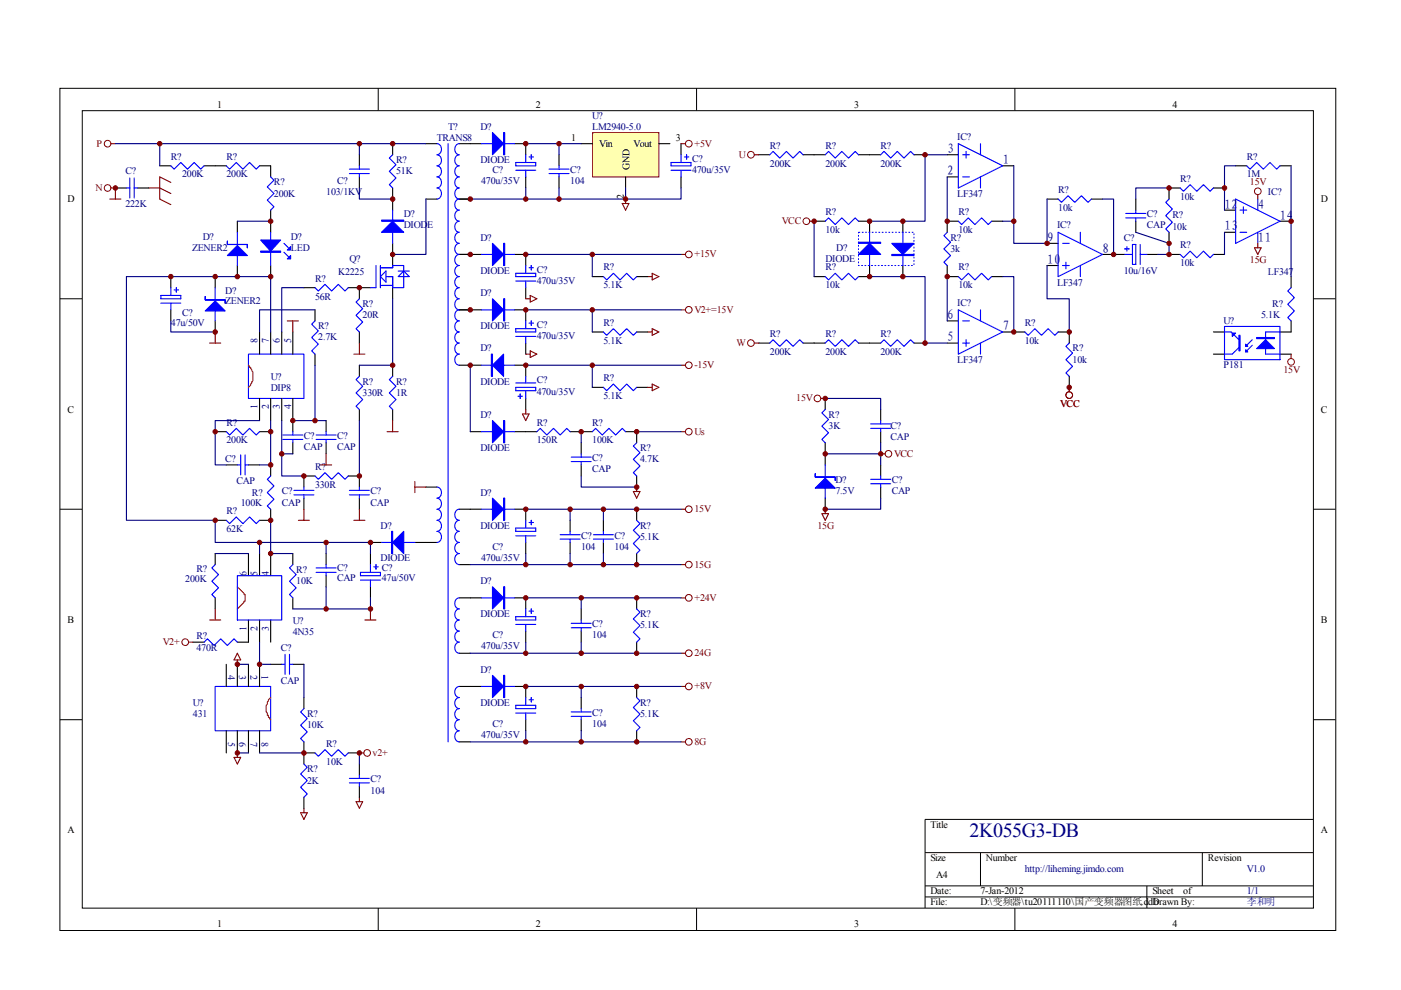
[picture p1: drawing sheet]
<svg xmlns="http://www.w3.org/2000/svg" width="297mm" height="210mm" viewBox="0 0 297 210" stroke-linecap="round" stroke-linejoin="round" font-family="sans-serif">
<g fill="none" stroke="#000" stroke-width=".21">
<path d="M12.7 18.7h270.5v178.6h-270.5zM80.2 18.7v4.7M147.7 18.7v4.7M215.2 18.7v4.7M17.4 23.5h261.1v169h-261.1zM12.7 63.3h4.7M278.4 63.3h4.7M12.7 108h4.7M278.4 108h4.7M12.7 152.6h4.7M278.4 152.6h4.7M278.4 173.7h-82.3v18.8"/>
<path d="M80.2 192.5v4.7M147.7 192.5v4.7M196.1 180.8h82.3M196.1 187.8h82.3M196.1 190.2h82.3M207.9 180.8v7M215.2 192.5v4.7M243.2 187.8v4.7M254.9 180.8v7"/>
</g>
<g fill="none" stroke="#000" stroke-width=".23">
<path d="M24.5 39.9h2.3M29.2 39.9h2.3M33.9 35.2h2.3M43.3 35.2h4.7M55 35.2h2.4v2.3M76.2 32.8v2.4M76.2 37.5v2.4M83.2 30.5v2.3M83.2 39.9v4.7M90.3 30.5h2.4M97.4 30.5h4.7M109.1 30.5h2.4"/>
<path d="M36.2 58.6v2.4M45.6 58.6v2.4M50.3 46.9v2.4M50.3 56.3v2.3M57.4 44.6v4.7M57.4 56.3v2.3M83.2 51.6v4.7M90.3 42.2h2.4M97.4 42.2h2.3M97.4 53.9h4.7M109.1 53.9h2.4M36.2 65.7v2.3"/>
<path d="M45.6 68v2.4M55 70.4v4.7M57.4 70.4v4.7M59.7 70.4v4.7M62.1 70.4v4.7M64.4 61h2.4M66.8 65.7v2.3M66.8 75.1v2.3M73.8 61h4.7M76.2 61v2.3M76.2 70.4v2.3M76.2 77.4v2.4"/>
<path d="M83.2 61v2.3M83.2 77.4v2.4M97.4 65.7h4.7M97.4 77.4h4.7M109.1 65.7h2.4M109.1 77.4h2.4M45.6 91.5h2.4M48 98.6h2.3M52.7 98.6h2.3M55 84.5v4.7M55 91.5h2.4M57.4 84.5v4.7"/>
<path d="M57.4 98.6v2.3M59.7 84.5v4.7M62.1 84.5v7M62.1 93.9v2.3M69.1 89.2v2.3M69.1 93.9v2.3M76.2 86.8v2.4M83.2 86.8v2.4M99.7 91.5h2.4M109.1 91.5h2.4M45.6 110.3h2.4M45.6 117.4v2.3"/>
<path d="M52.7 117.4v4.7M55 117.4v4.7M57.4 108v2.3h-2.4M57.4 117.4v4.7M62.1 117.4v2.3M64.4 105.6v2.4M66.8 100.9h-2.4v2.4M69.1 117.4v2.3M73.8 100.9h2.4v2.4M76.2 105.6v2.4M78.5 115h2.4M78.5 117.4v2.3"/>
<path d="M88 115h4.7M90.3 103.3h2.4M97.4 119.7h2.3M97.4 108h4.7M109.1 108h2.4M40.9 136.2h2.4M45.6 126.8v2.3M52.7 131.5v4.7h-2.4M55 131.5v4.7M57.4 131.5v4.7M62.1 126.8v2.3M69.1 122.1v2.3"/>
<path d="M78.5 124.4v2.4M97.4 138.5h2.3M97.4 126.8h4.7M109.1 126.8h2.4M48 140.9v4.6M48 154.9v4.7M50.3 140.9v4.6M50.3 154.9v4.7M52.7 140.9v4.6M52.7 154.9v4.7M55 140.9v4.6M55 154.9v4.7"/>
<path d="M57.4 140.9h2.3M62.1 140.9h2.3M64.4 147.9v2.3M64.4 157.3v4.7M64.4 159.6h2.4M73.8 159.6h2.4M97.4 157.3h2.3M97.4 145.5h4.7M109.1 145.5h2.4M64.4 169v2.4M76.2 162v2.3M76.2 166.7v2.3"/>
</g>
<g fill="none" stroke="#00f" stroke-width=".23">
<path d="M26.8 39.9h.7M27.5 37.7v4.3M28.5 39.9h.7M28.5 37.7v4.3M36.2 35.2l.7 .7 1.4-1.4 1.4 1.4 1.5-1.4 1.4 1.4 .7-.7M48 35.2l.7 .7 1.4-1.4 1.4 1.4 1.4-1.4 1.4 1.4 .7-.7M57.4 37.5l.7 .7-1.4 1.4 1.4 1.4-1.4 1.4 1.4 1.5-.7 .7M74.1 35.9h4.2M74.1 36.8h4.2M76.2 35.2v.7M76.2 36.8v.7M83.2 32.8l-.7 .7 1.5 1.4-1.5 1.4 1.5 1.4-1.5 1.5 .7 .7"/>
<path d="M92.7 30.5a1.2 1.2 0 0 1 .9 1.1 1.2 1.2 0 0 1-.9 1.2 1.2 1.2 0 0 1 .9 1.2 1.2 1.2 0 0 1-.9 1.2 1.2 1.2 0 0 1 .9 1.1 1.2 1.2 0 0 1-.9 1.2 1.2 1.2 0 0 1 .9 1.2 1.2 1.2 0 0 1-.9 1.2 1.2 1.2 0 0 1 .9 1.1 1.2 1.2 0 0 1-.9 1.2M95 30.5v126.8M97.4 30.5a1.21 1.21 0 0 0-1 1.1 1.21 1.21 0 0 0 1 1.2 1.2 1.2 0 0 0-1 1.2 1.2 1.2 0 0 0 1 1.2 1.2 1.2 0 0 0-1 1.1 1.2 1.2 0 0 0 1 1.2 1.2 1.2 0 0 0-1 1.2 1.2 1.2 0 0 0 1 1.2 1.2 1.2 0 0 0-1 1.1 1.2 1.2 0 0 0 1 1.2 1.2 1.2 0 0 0-1 1.2 1.2 1.2 0 0 0 1 1.2 1.2 1.2 0 0 0-1 1.1 1.2 1.2 0 0 0 1 1.2 1.21 1.21 0 0 0-1 1.2 1.21 1.21 0 0 0 1 1.2 1.2 1.2 0 0 0-1 1.1 1.2 1.2 0 0 0 1 1.2 1.2 1.2 0 0 0-1 1.2 1.2 1.2 0 0 0 1 1.1 1.2 1.2 0 0 0-1 1.2 1.2 1.2 0 0 0 1 1.2 1.2 1.2 0 0 0-1 1.2 1.2 1.2 0 0 0 1 1.1 1.2 1.2 0 0 0-1 1.2 1.2 1.2 0 0 0 1 1.2 1.2 1.2 0 0 0-1 1.2 1.2 1.2 0 0 0 1 1.1 1.2 1.2 0 0 0-1 1.2 1.2 1.2 0 0 0 1 1.2M102.1 30.5h7M50.3 49.3v7M57.4 49.3v7M60.2 53.5l.9 .9M60.2 51.6l.9 .9M79.7 56.3v4.7h-1.2M80.7 56.8h2.5v-.5h2.4v4.7h-2.4v-2.4h-1.4M80.7 56.3v4.7M80.7 58.6l1.1-1.1v2.3z"/>
<path d="M83.2 44.6v7M84.4 58.6l1.2-1.1 1.2 1.1zM84.4 57.5h2.4M102.1 53.9h7M34.1 62.6h4.2v.7h-4.2zM34.1 64.3h4.2M36.2 61v1.6M36.2 64.3v1.4M36.9 61.5h1M37.4 61v.9M45.6 61v7M52.7 75.1h11.7v9.4h-11.7z"/>
<path d="M66.8 61l.7 .7 1.4-1.4 1.4 1.4 1.4-1.4 1.4 1.4 .7-.7M66.8 68l-.7 .7 1.4 1.5-1.4 1.4 1.4 1.4-1.4 1.4 .7 .7M76.2 63.3l-.7 .7 1.4 1.5-1.4 1.4 1.4 1.4-1.4 1.4 .7 .7M76.2 79.8l-.7 .7 1.4 1.4-1.4 1.4 1.4 1.4-1.4 1.4 .7 .7M80.7 60.5h2.5M83.2 79.8l-.7 .7 1.5 1.4-1.5 1.4 1.5 1.4-1.5 1.4 .7 .7M97.4 65.7a1.2 1.2 0 0 0-1 1.2 1.2 1.2 0 0 0 1 1.1 1.2 1.2 0 0 0-1 1.2 1.2 1.2 0 0 0 1 1.2 1.2 1.2 0 0 0-1 1.2 1.2 1.2 0 0 0 1 1.1 1.2 1.2 0 0 0-1 1.2 1.2 1.2 0 0 0 1 1.2 1.2 1.2 0 0 0-1 1.2 1.2 1.2 0 0 0 1 1.1M102.1 65.7h7M102.1 77.4h7M48 91.5l.7 .7 1.4-1.4 1.4 1.4 1.4-1.4 1.4 1.4 .7-.7M50.3 98.6h.7M51 96.5v4.2"/>
<path d="M52 98.6h.7M52 96.5v4.2M60 92.2h4.2M60 93.2h4.2M62.1 91.5v.7M62.1 93.2v.7M67 92.2h4.3M67 93.2h4.3M69.1 91.5v.7M69.1 93.2v.7M102.1 91.5h7M45.6 119.7l-.7 .7 1.4 1.4-1.4 1.4 1.4 1.4-1.4 1.5 .7 .7"/>
<path d="M48 110.3l.7 .7 1.4-1.4 1.4 1.4 1.4-1.4 1.4 1.4 .7-.7M57.4 100.9l-.7 .7 1.4 1.4-1.4 1.4 1.4 1.5-1.4 1.4 .7 .7M62.1 119.7l-.7 .7 1.4 1.4-1.4 1.4 1.4 1.4-1.4 1.5 .7 .7M62.3 104.9h4.3M62.3 104h4.3M64.4 103.3v.7M64.4 104.9v.7M66.8 100.9l.7 .7 1.4-1.4 1.4 1.4 1.4-1.4 1.4 1.4 .7-.7M69.1 119.7v.7M74.1 104.9h4.2M74.1 104h4.2M76.2 103.3v.7"/>
<path d="M76.2 104.9v.7M78.5 119.7v1.7M79.7 119.7v1M80.9 115h7.1M92.7 103.3a1.2 1.2 0 0 1 .9 1.1 1.2 1.2 0 0 1-.9 1.2 1.2 1.2 0 0 1 .9 1.2 1.2 1.2 0 0 1-.9 1.2 1.2 1.2 0 0 1 .9 1.1 1.2 1.2 0 0 1-.9 1.2 1.2 1.2 0 0 1 .9 1.2 1.2 1.2 0 0 1-.9 1.2 1.2 1.2 0 0 1 .9 1.1 1.2 1.2 0 0 1-.9 1.2M97.4 108a1.21 1.21 0 0 0-1 1.1 1.21 1.21 0 0 0 1 1.2 1.2 1.2 0 0 0-1 1.2 1.2 1.2 0 0 0 1 1.2 1.2 1.2 0 0 0-1 1.1 1.2 1.2 0 0 0 1 1.2 1.2 1.2 0 0 0-1 1.2 1.2 1.2 0 0 0 1 1.2 1.2 1.2 0 0 0-1 1.1 1.2 1.2 0 0 0 1 1.2M102.1 108h7M43.3 136.2l.7-.8 1.4 1.5 1.4-1.5 1.4 1.5 1.4-1.5 .7 .8M50.3 122.1h9.4v9.4h-9.4zM60.4 138.7v4.3M61.4 138.7v4.3M67 121.4h4.3"/>
<path d="M67 120.4h4.3M69.1 121.4v.7M76.4 121.4h4.3v.7h-4.3zM76.4 123h4.3M78.5 123v1.4M79.3 120.2h.9M97.4 126.8a1.2 1.2 0 0 0-1 1.1 1.2 1.2 0 0 0 1 1.2 1.2 1.2 0 0 0-1 1.2 1.2 1.2 0 0 0 1 1.2 1.2 1.2 0 0 0-1 1.1 1.2 1.2 0 0 0 1 1.2 1.2 1.2 0 0 0-1 1.2 1.2 1.2 0 0 0 1 1.2 1.2 1.2 0 0 0-1 1.1 1.2 1.2 0 0 0 1 1.2M102.1 126.8h7M45.6 145.5h11.8v9.4h-11.8zM59.7 140.9h.7M61.4 140.9h.7M64.4 150.2l-.7 .7 1.4 1.5-1.4 1.4 1.4 1.4-1.4 1.4 .7 .7"/>
<path d="M66.8 159.6l.7 .7 1.4-1.4 1.4 1.4 1.4-1.4 1.4 1.4 .7-.7M97.4 145.5a1.2 1.2 0 0 0-1 1.2 1.2 1.2 0 0 0 1 1.2 1.2 1.2 0 0 0-1 1.2 1.2 1.2 0 0 0 1 1.1 1.2 1.2 0 0 0-1 1.2 1.2 1.2 0 0 0 1 1.2 1.2 1.2 0 0 0-1 1.2 1.2 1.2 0 0 0 1 1.1 1.2 1.2 0 0 0-1 1.2 1.2 1.2 0 0 0 1 1.2M102.1 145.5h7M64.4 162l.7 .7-1.4 1.4 1.4 1.4-1.4 1.4 1.4 1.4-.7 .7M74.1 165h4.2M74.1 166h4.2M76.2 164.3v.7M76.2 166v.7"/>
</g>
<path d="M52.7 77.4l.2 .5h.2v.2a2.41 2.41 0 0 1 .5 2.2v.4l-.5 .7v.3l-.4 .4M50.3 124.4l1.4 1.4v.3h.3v1.4h-.3v.2l-1.4 1.4M57.4 147.9l-.5 .5-.2 .4v.5l-.3 .2v1.4l.3 .3v.5h.2v.4h.2v.3l.3 .2" fill="none" stroke="#f00" stroke-width=".23"/>
<g fill="#00f" stroke="#00f" stroke-width=".23">
<path d="M83.2 46.9l2.4 2.4h-4.7z"/>
<path d="M55.3 50.9h4.2l-2.1 2.3z"/>
<path d="M60.9 54.9l.7-.7v.7z"/>
<path d="M60.9 53l.7-.7v.7z"/>
<path d="M48.2 54.2l2.1-2.1 2.1 2.1z"/>
<path d="M43.5 65.9l2.1-2.1 2.1 2.1z"/>
<path d="M83.2 115l2.4-2.3v4.7z"/>
<path d="M104.4 28.1l2.4 2.4-2.4 2.3z"/>
<path d="M104.4 51.6l2.4 2.3-2.4 2.4z"/>
<path d="M104.4 63.3l2.4 2.4-2.4 2.3z"/>
<path d="M106.8 75.1v4.7l-2.4-2.4z"/>
<path d="M104.4 89.2l2.4 2.3-2.4 2.4z"/>
<path d="M104.4 105.6l2.4 2.4-2.4 2.3z"/>
<path d="M104.4 124.4l2.4 2.4-2.4 2.3z"/>
<path d="M104.4 143.2l2.4 2.3-2.4 2.4z"/>
<path d="M80.9 46.7h4.7v.2h-4.7z" fill-rule="evenodd"/>
<path d="M55.3 53.2h4.2v.3h-4.2z" fill-rule="evenodd"/>
<path d="M48.2 51.1v.7h4.2v.7v-.7h-4.2z" fill-rule="evenodd"/>
<path d="M43.5 62.9v.7h4.2v.7v-.7h-4.2z" fill-rule="evenodd"/>
<path d="M83 112.7h.2v4.7h-.2z" fill-rule="evenodd"/>
<path d="M106.8 28.1h.2v4.7h-.2z" fill-rule="evenodd"/>
<path d="M106.8 51.6h.2v4.7h-.2z" fill-rule="evenodd"/>
<path d="M106.8 63.3h.2v4.7h-.2z" fill-rule="evenodd"/>
<path d="M104.2 75.1h.2v4.7h-.2z" fill-rule="evenodd"/>
<path d="M106.8 89.2h.2v4.7h-.2z" fill-rule="evenodd"/>
<path d="M106.8 105.6h.2v4.7h-.2z" fill-rule="evenodd"/>
<path d="M106.8 124.4h.2v4.7h-.2z" fill-rule="evenodd"/>
<path d="M106.8 143.2h.2v4.7h-.2z" fill-rule="evenodd"/>
</g>
<g fill="#800000" stroke="#800000" stroke-width=".21">
<circle cx="76.2" cy="61" r=".47"/>
<circle cx="83.2" cy="30.5" r=".47"/>
<circle cx="83.2" cy="42.2" r=".47"/>
<circle cx="76.2" cy="30.5" r=".47"/>
<circle cx="33.9" cy="30.5" r=".47"/>
<circle cx="24.5" cy="39.9" r=".47"/>
<circle cx="57.4" cy="58.6" r=".47"/>
<circle cx="57.4" cy="46.9" r=".47"/>
<circle cx="62.1" cy="89.2" r=".47"/>
<circle cx="66.8" cy="89.2" r=".47"/>
<circle cx="83.2" cy="53.9" r=".47"/>
<circle cx="83.2" cy="77.4" r=".47"/>
<circle cx="76.2" cy="100.9" r=".47"/>
<circle cx="64.4" cy="100.9" r=".47"/>
<circle cx="59.7" cy="96.2" r=".47"/>
<circle cx="57.4" cy="91.5" r=".47"/>
<circle cx="45.6" cy="91.5" r=".47"/>
<circle cx="57.4" cy="98.6" r=".47"/>
<circle cx="57.4" cy="110.3" r=".47"/>
<circle cx="45.6" cy="110.3" r=".47"/>
<circle cx="50.3" cy="58.6" r=".47"/>
<circle cx="45.6" cy="58.6" r=".47"/>
<circle cx="36.2" cy="58.6" r=".47"/>
<circle cx="45.6" cy="70.4" r=".47"/>
<circle cx="55" cy="115" r=".47"/>
<circle cx="78.5" cy="115" r=".47"/>
<circle cx="69.1" cy="115" r=".47"/>
<circle cx="50.3" cy="140.8" r=".47"/>
<circle cx="50.3" cy="159.6" r=".47"/>
<circle cx="55" cy="140.8" r=".47"/>
<circle cx="64.4" cy="159.6" r=".47"/>
<circle cx="76.2" cy="159.6" r=".47"/>
<circle cx="57.4" cy="117.4" r=".47"/>
<circle cx="78.5" cy="129.1" r=".47"/>
<circle cx="69.1" cy="129.1" r=".47"/>
<circle cx="99.7" cy="65.7" r=".47"/>
<circle cx="99.7" cy="53.9" r=".47"/>
</g>
<g fill="none" stroke="#800000" stroke-width=".21">
<circle cx="22.8" cy="39.9" r=".7"/>
<circle cx="22.8" cy="30.5" r=".7"/>
<circle cx="39.3" cy="136.2" r=".71"/>
<circle cx="77.8" cy="159.6" r=".71"/>
</g>
<g fill="none" stroke="#800000" stroke-width=".23">
<path d="M23.5 30.5h1M23.5 39.9h1v2.3M31.5 39.9h2.4l2.3 1.1M36.2 38.7l-2.3-1.2v4.7l2.3 1.2M23.3 42.2h2.3M44.4 72.7h2.4M45.6 70.4v2.3M60.9 68h2.4M62.1 68v2.4M75 75.1h2.4M76.2 72.7v2.4M68 98.6h2.3"/>
<path d="M69.1 96.2v2.4M82.1 91.5h2.3M83.2 89.2v2.3M63.3 110.3h2.3M64.4 108v2.3M75 110.3h2.4M76.2 108v2.3M88 102.1v2.3M88 103.3h2.3M40 136.2h.9M44.4 131.5h2.4M45.6 129.1v2.4"/>
<path d="M50.3 138.5l.7 1.4h-1.4zM50.3 139.9v1M77.4 131.5h2.3M78.5 129.1v2.4M50.3 159.6v1M76.2 159.6h.9M49.6 160.6h1.4l-.7 1.4zM63.7 172.3h1.4l-.7 1.4zM64.4 171.4v.9M75.5 170h1.4l-.7 1.4zM76.2 169v1"/>
</g>
<g fill="none" stroke="#000080" stroke-width=".23">
<path d="M24.5 30.5h65.8M33.9 30.5v4.7M76.2 39.9v2.3h7M76.2 30.5v2.3M50.3 46.9h7.1M90.3 42.2v11.7h-7.1M36.2 68v2.4h9.4M57.4 70.4v-11.8h-30.6v51.7h18.8v4.7h9.4v2.4M64.4 61h-4.7v9.4M66.8 65.7h-11.8v4.7M66.8 77.4v11.8M83.2 63.3v14.1h-7"/>
<path d="M55 89.2h-9.4v9.4h2.4M57.4 89.2v9.4h-2.4M59.7 89.2v7h2.4M59.7 96.2v4.7h4.7M62.1 89.2h7M76.2 89.2v11.7M45.6 117.4h7.1M55 115h23.5v2.4M57.4 110.3v7.1h4.7M69.1 115v2.4M55 136.2v4.7h2.4M69.1 124.4v4.7"/>
<path d="M78.5 126.8v2.3h-16.4M50.3 140.9h2.4M50.3 159.6h2.4M55 159.6h9.4M64.4 140.9v7M76.2 159.6v2.4"/>
</g>
<path d="M125.7 28.2h14v9.3h-14z" fill="#ffffb0"/>
<g fill="none" stroke="#800000" stroke-width=".21">
<path d="M125.6 28.1h14.1v9.4h-14.1z"/>
<circle cx="146" cy="30.5" r=".71"/>
<circle cx="159.2" cy="32.8" r=".71"/>
<circle cx="146" cy="53.9" r=".71"/>
<circle cx="171" cy="46.9" r=".71"/>
<circle cx="266.7" cy="40.6" r=".71"/>
<circle cx="146" cy="65.7" r=".71"/>
<circle cx="146" cy="77.4" r=".71"/>
<circle cx="159.2" cy="72.7" r=".71"/>
<circle cx="273.7" cy="76.7" r=".71"/>
<circle cx="146" cy="91.5" r=".71"/>
<circle cx="173.3" cy="84.5" r=".71"/>
<circle cx="188.4" cy="96.2" r=".71"/>
<circle cx="226.7" cy="83.8" r=".71"/>
<circle cx="146" cy="119.7" r=".71"/>
<circle cx="146" cy="108" r=".71"/>
<circle cx="146" cy="126.8" r=".71"/>
<circle cx="146" cy="138.5" r=".71"/>
<circle cx="146" cy="157.3" r=".71"/>
<circle cx="146" cy="145.5" r=".71"/>
</g>
<g fill="none" stroke="#000" stroke-width=".23">
<path d="M111.5 30.5v2.3M111.5 37.5v2.4M118.5 32.8v2.4M118.5 37.5v2.4M123.2 30.5h2.4M132.6 37.5v2.4M139.7 30.5h2.3M144.4 30.5v2.3M144.4 37.5v2.4M160.9 32.8h2.3M170.3 32.8h4.7M182 32.8h4.7"/>
<path d="M193.8 32.8h2.3M200.8 37.5h2.4M200.8 32.8h2.4M212.6 35.2h2.3M250.2 39.9h-2.3v2.3M257.3 39.9h2.3M262 35.2h2.3M271.4 35.2h2.3M111.5 53.9v2.4M125.6 58.6h2.3M135 58.6h2.3M172.6 58.6h2.4"/>
<path d="M172.6 46.9h2.4M182 46.9h2.4v2.4M184.4 56.3v2.3h-2.4M191.4 46.9v2.4M191.4 56.3v2.3M200.8 56.3v2.3h2.4M203.2 46.9h-2.4v2.4M210.2 58.6h2.4M210.2 46.9h2.4M222 51.6h2.3M222 56.3h2.3M222 42.2h2.3"/>
<path d="M231.4 42.2h2.4M233.8 53.9h4.7M240.8 42.2v2.4M240.8 46.9v2.4M243.2 53.9h2.3M247.9 53.9h2.3M247.9 49.3v2.3M257.3 53.9h2.3M259.6 49.3h2.4M259.6 44.6h2.4M271.4 46.9h2.3M273.7 58.6v2.4"/>
<path d="M111.5 61v2.3M111.5 65.7v2.3M111.5 72.7v2.4M111.5 77.4v2.4M125.6 70.4h2.3M135 70.4h2.3M160.9 72.7h2.3M170.3 72.7h4.7M182 72.7h4.7M193.8 72.7h2.3M200.8 68h2.4M200.8 72.7h2.4"/>
<path d="M212.6 70.4h4.7M224.3 70.4h2.4v2.3M226.7 79.8v2.3M257.3 70.4h2.3M257.3 75.1h2.3M271.4 75.1h2.3M273.7 68v2.4h-2.3M111.5 84.5v2.3M111.5 91.5h2.3M120.9 91.5h4.7M123.2 93.9v2.3M123.2 98.6v2.3"/>
<path d="M125.6 82.1h2.3M132.6 91.5h2.4v2.4M135 82.1h2.3M175 84.5v2.3M175 93.9v4.7M186.7 86.8v2.4M186.7 91.5v2.4M186.7 98.6v2.3M111.5 108v2.3M111.5 115v2.4M120.9 110.3v2.4M120.9 115v2.4"/>
<path d="M127.9 110.3v2.4M127.9 115v2.4M135 100.9v2.4M135 108v2.3M135 117.4v2.3M175 105.6v2.4M186.7 103.3v2.3M111.5 126.8v2.3M111.5 133.8v2.4M123.2 129.1v2.4M123.2 133.8v2.4M135 126.8v2.3"/>
<path d="M135 136.2v2.3M111.5 145.5v2.4M111.5 152.6v2.3M123.2 147.9v2.3M123.2 152.6v2.3M135 145.5v2.4M135 154.9v2.4"/>
</g>
<g fill="none" stroke="#00f" stroke-width=".23">
<path d="M109.4 34.5h4.2v.7h-4.2zM109.4 36.1h4.2M111.5 32.8v1.7M111.5 36.1v1.4M112.2 33.3h.9M112.6 32.8v.9M116.4 36.8h4.2M116.4 35.9h4.2M118.5 35.2v.7M118.5 36.8v.7M142.3 36.1h4.2M142.3 34.5h4.2v.7h-4.2z"/>
<path d="M144.4 32.8v1.7M144.4 36.1v1.4M145.1 33.3h.9M145.6 32.8v.9M163.2 32.8l.7-.7 1.4 1.4 1.4-1.4 1.4 1.4 1.5-1.4 .7 .7M175 32.8l.7-.7 1.4 1.4 1.4-1.4 1.4 1.4 1.4-1.4 .7 .7M186.7 32.8l.7-.7 1.4 1.4 1.4-1.4 1.5 1.4 1.4-1.4 .7 .7M203.2 30.5l9.4 4.7-9.4 4.7zM204.1 37.5h1.4M204.1 32.8h1.4M204.8 32.1v1.4M207.9 30.5v2.3"/>
<path d="M207.9 37.5v2.4M250.2 39.9l.7 .7 1.4-1.4 1.4 1.4 1.5-1.4 1.4 1.4 .7-.7M264.3 35.2l.7 .7 1.4-1.4 1.5 1.4 1.4-1.4 1.4 1.4 .7-.7M109.4 57.9h4.2v.7h-4.2zM109.4 59.6h4.2M111.5 56.3v1.6M111.5 59.6v1.4M112.2 56.8h.9M112.6 56.3v.9M127.9 58.6l.7 .7 1.4-1.4 1.5 1.4 1.4-1.4 1.4 1.4 .7-.7M175 58.6l.7 .7 1.4-1.4 1.4 1.4 1.4-1.4 1.4 1.4 .7-.7M175 46.9l.7-.7 1.4 1.4 1.4-1.4 1.4 1.4 1.4-1.4 .7 .7"/>
<path d="M184.4 49.3v7M191.4 49.3v7M200.8 49.3l-.7 .7 1.4 1.4-1.4 1.4 1.4 1.4-1.4 1.4 .7 .7M203.2 46.9l.7 .7 1.4-1.4 1.4 1.4 1.4-1.4 1.4 1.4 .7-.7M203.2 58.6l.7 .7 1.4-1.4 1.4 1.4 1.4-1.4 1.4 1.4 .7-.7M224.3 42.2l.8 .7 1.4-1.4 1.4 1.4 1.4-1.4 1.4 1.4 .7-.7M224.3 49.3l9.5 4.6-9.5 4.7zM225.3 51.6h1.4M225.3 56.3h1.4M226 55.6v1.4M229 49.3v2.3M229 56.3v2.3"/>
<path d="M238.5 52.8h.9M238.5 53.9h1.6M238.7 45.3h4.2M238.7 46.2h4.2M238.9 52.3v.9M240.1 51.8h.7v4.3h-.7zM240.8 44.6v.7M240.8 46.2v.7M241.7 53.9h1.5M241.7 51.8v4.3M247.9 42.2l-.7 .7 1.4 1.4-1.4 1.4 1.4 1.4-1.4 1.4 .7 .8M250.2 53.9l.7 .8 1.4-1.5 1.4 1.5 1.5-1.5 1.4 1.5 .7-.8"/>
<path d="M262 42.2l9.4 4.7-9.4 4.7zM262.9 49.3h1.4M262.9 44.6h1.4M263.6 43.9v1.4M266.7 42.2v2.4M266.7 49.3v2.3M109.4 69.7h4.2v.7h-4.2zM109.4 71.3h4.2M111.5 68v1.7M111.5 71.3v1.4M111.5 79.8v1.4M112.2 68.5h.9"/>
<path d="M112.6 68v1M127.9 70.4l.7 .7 1.4-1.4 1.5 1.4 1.4-1.4 1.4 1.4 .7-.7M163.2 72.7l.7-.7 1.4 1.4 1.4-1.4 1.4 1.4 1.5-1.4 .7 .7M175 72.7l.7-.7 1.4 1.4 1.4-1.4 1.4 1.4 1.4-1.4 .7 .7M186.7 72.7l.7-.7 1.4 1.4 1.4-1.4 1.5 1.4 1.4-1.4 .7 .7M203.2 65.7l9.4 4.7-9.4 4.7zM204.1 68h1.4M204.1 72.7h1.4M204.8 72v1.4M207.9 65.7v2.3M207.9 72.7v2.4M217.3 70.4l.7 .7 1.4-1.4 1.4 1.4 1.4-1.4 1.4 1.4 .7-.7"/>
<path d="M226.7 72.7l-.7 .7 1.4 1.5-1.4 1.4 1.4 1.4-1.4 1.4 .7 .7M259.6 69.2h11.8v7.1h-11.8zM259.6 70.4h1.4l1.7 1.6M262.7 73.7l-1.4 1.4h-1.7M265.5 72l-1.4 1.4M265.5 73.2l-1.4 1.4M271.4 70.4h-3.1v4.7h3.1M273.7 61l-.7 .7 1.4 1.4-1.4 1.4 1.4 1.4-1.4 1.4 .7 .7M109.4 82.1h4.2v.7h-4.2zM109.4 81.2h4.2M109.8 84h1M110.3 83.5v1"/>
<path d="M111.5 82.8v1.7M113.8 91.5l.7-.7 1.4 1.4 1.4-1.4 1.5 1.4 1.4-1.4 .7 .7M121.1 97.9h4.2M121.1 96.9h4.2M123.2 96.2v.7M123.2 97.9v.7M125.6 91.5l.7-.7 1.4 1.4 1.4-1.4 1.4 1.4 1.4-1.4 .7 .7M127.9 82.1l.7 .7 1.4-1.4 1.5 1.4 1.4-1.4 1.4 1.4 .7-.7M135 93.9l-.7 .7 1.4 1.4-1.4 1.4 1.4 1.4-1.4 1.4 .7 .7M175 86.8l-.7 .7 1.4 1.4-1.4 1.5 1.4 1.4-1.4 1.4 .7 .7M175 98.6v7M184.6 90.8h4.2"/>
<path d="M184.6 89.9h4.2M186.7 89.2v.7M186.7 90.8v.7M109.4 112h4.2v.7h-4.2zM109.4 113.6h4.2M111.5 110.3v1.7M111.5 113.6v1.4M112.2 110.8h.9M112.6 110.3v1M118.8 114.3h4.2M118.8 113.4h4.2M120.9 112.7v.7"/>
<path d="M120.9 114.3v.7M125.8 114.3h4.2M125.8 113.4h4.2M127.9 112.7v.7M127.9 114.3v.7M135 110.3l.7 .7-1.4 1.4 1.4 1.4-1.4 1.5 1.4 1.4-.7 .7M184.6 102.6h4.2M184.6 101.6h4.2M186.7 100.9v.7M186.7 102.6v.7M109.4 130.8h4.2v.7h-4.2zM109.4 132.4h4.2"/>
<path d="M111.5 129.1v1.7M111.5 132.4v1.4M112.2 129.6h.9M112.6 129.1v.9M121.1 133.1h4.2M121.1 132.2h4.2M123.2 131.5v.7M123.2 133.1v.7M135 129.1l.7 .7-1.4 1.4 1.4 1.4-1.4 1.4 1.4 1.4-.7 .8M109.4 149.5h4.2v.7h-4.2zM109.4 151.2h4.2M111.5 147.9v1.6"/>
<path d="M111.5 151.2v1.4M112.2 148.4h.9M112.6 147.9v.9M121.1 151.9h4.2M121.1 150.9h4.2M123.2 150.2v.7M123.2 151.9v.7M135 147.9l.7 .7-1.4 1.4 1.4 1.4-1.4 1.4 1.4 1.4-.7 .7"/>
</g>
<g fill="none" stroke="#800000" stroke-width=".23">
<path d="M144.4 30.5h.9M159.9 32.8h1M131.9 43.1h1.4l-.7 1.5zM132.6 42.2v.9M137.3 58.6h1M138.3 57.9l1.4 .7-1.4 .7zM144.4 53.9h.9M171.7 46.9h.9M266 52.5h1.4l-.7 1.4zM266.7 41.3v.9M266.7 51.6v.9M111.5 75.1h.9"/>
<path d="M111.5 63.3h.9M112.4 74.4l1.4 .7-1.4 .7zM112.4 62.6l1.4 .7-1.4 .7zM137.3 70.4h1M138.3 69.7l1.4 .7-1.4 .7zM144.4 65.7h.9M144.4 77.4h.9M159.9 72.7h1M273.7 75.1v.9M110.8 87.8h1.4l-.7 1.4zM111.5 86.8v1M137.3 82.1h1"/>
<path d="M138.3 81.4l1.4 .7-1.4 .7zM144.4 91.5h.9M174 84.5h1M186.7 96.2h1M226.7 82.1v1M134.3 104.2h1.4l-.7 1.4zM135 103.3v.9M144.4 108h.9M144.4 119.7h.9M174.3 108.9h1.4l-.7 1.4zM175 108v.9M144.4 126.8h.9"/>
<path d="M144.4 138.5h.9M144.4 145.5h.9M144.4 157.3h.9"/>
</g>
<g fill="none" stroke="#000080" stroke-width=".23">
<path d="M111.5 30.5h11.7M111.5 39.9v2.3M118.5 30.5v2.3M118.5 39.9v2.3M132.6 39.9v2.3M144.4 39.9v2.3h-44.7M200.8 32.8h-4.7v14.1h-11.7M200.8 37.5v9.4M214.9 35.2v11.7h-2.3M247.9 39.9h-7.1v2.3M262 35.2h-2.4v9.4M273.7 35.2v23.4"/>
<path d="M111.5 53.9h32.9M125.6 53.9v4.7M172.6 46.9v11.7M184.4 58.6h11.7v14.1h4.7M200.8 58.6v9.4M212.6 58.6h2.3v11.8M222 56.3v7h4.7v7.1M222 42.2v9.4h-7.1v-4.7M233.8 42.2h2.3v11.7M240.8 49.3l7.1 2.3v2.3h-2.4M259.6 49.3v4.6M99.7 77.4v14.1"/>
<path d="M111.5 65.7h32.9M111.5 77.4h32.9M125.6 65.7v4.7M125.6 77.4v4.7M123.2 91.5v2.4M135 91.5h9.4M175 84.5h11.7v2.3M175 96.2h11.7M186.7 93.9v4.7M99.7 119.7h44.7M111.5 117.4v2.3M111.5 108h32.9"/>
<path d="M120.9 108v2.3M120.9 117.4v2.3M123.2 100.9v2.4h11.8M127.9 108v2.3M127.9 117.4v2.3M186.7 105.6v2.4h-11.7M99.7 138.5h44.7M111.5 136.2v2.3M111.5 126.8h32.9M123.2 126.8v2.3M123.2 136.2v2.3M99.7 157.3h44.7"/>
<path d="M111.5 154.9v2.4M111.5 145.5h32.9M123.2 145.5v2.4M123.2 154.9v2.4"/>
</g>
<g fill="#800000" stroke="#800000" stroke-width=".21">
<circle cx="99.7" cy="42.2" r=".47"/>
<circle cx="132.6" cy="42.2" r=".47"/>
<circle cx="111.5" cy="30.5" r=".47"/>
<circle cx="111.5" cy="42.2" r=".47"/>
<circle cx="118.5" cy="42.2" r=".47"/>
<circle cx="118.5" cy="30.5" r=".47"/>
<circle cx="123.2" cy="91.5" r=".47"/>
<circle cx="135" cy="103.3" r=".47"/>
<circle cx="135" cy="91.5" r=".47"/>
<circle cx="111.5" cy="53.9" r=".47"/>
<circle cx="111.5" cy="65.7" r=".47"/>
<circle cx="111.5" cy="77.4" r=".47"/>
<circle cx="125.6" cy="77.4" r=".47"/>
<circle cx="125.6" cy="65.7" r=".47"/>
<circle cx="125.6" cy="53.9" r=".47"/>
<circle cx="111.5" cy="145.5" r=".47"/>
<circle cx="111.5" cy="126.8" r=".47"/>
<circle cx="111.5" cy="108" r=".47"/>
<circle cx="135" cy="108" r=".47"/>
<circle cx="135" cy="119.7" r=".47"/>
<circle cx="135" cy="126.8" r=".47"/>
<circle cx="135" cy="138.5" r=".47"/>
<circle cx="135" cy="145.5" r=".47"/>
<circle cx="135" cy="157.3" r=".47"/>
<circle cx="111.5" cy="157.3" r=".47"/>
<circle cx="123.2" cy="157.3" r=".47"/>
<circle cx="123.2" cy="145.5" r=".47"/>
<circle cx="123.2" cy="138.5" r=".47"/>
<circle cx="123.2" cy="126.8" r=".47"/>
<circle cx="111.5" cy="138.5" r=".47"/>
<circle cx="120.9" cy="119.7" r=".47"/>
<circle cx="127.9" cy="119.7" r=".47"/>
<circle cx="120.9" cy="108" r=".47"/>
<circle cx="127.9" cy="108" r=".47"/>
<circle cx="111.5" cy="119.7" r=".47"/>
<circle cx="99.7" cy="77.4" r=".47"/>
<circle cx="196.1" cy="72.7" r=".47"/>
<circle cx="191.4" cy="58.6" r=".47"/>
<circle cx="184.4" cy="58.6" r=".47"/>
<circle cx="184.4" cy="46.9" r=".47"/>
<circle cx="191.4" cy="46.9" r=".47"/>
<circle cx="196.1" cy="32.8" r=".47"/>
<circle cx="200.8" cy="46.9" r=".47"/>
<circle cx="200.8" cy="58.6" r=".47"/>
<circle cx="172.6" cy="46.9" r=".47"/>
<circle cx="214.9" cy="70.4" r=".47"/>
<circle cx="226.7" cy="82.1" r=".47"/>
<circle cx="226.7" cy="70.4" r=".47"/>
<circle cx="214.9" cy="46.9" r=".47"/>
<circle cx="222" cy="51.6" r=".47"/>
<circle cx="236.1" cy="53.9" r=".47"/>
<circle cx="273.7" cy="46.9" r=".47"/>
<circle cx="259.6" cy="39.9" r=".47"/>
<circle cx="247.9" cy="53.9" r=".47"/>
<circle cx="247.9" cy="51.6" r=".47"/>
<circle cx="247.9" cy="39.9" r=".47"/>
<circle cx="175" cy="84.5" r=".47"/>
<circle cx="175" cy="108" r=".47"/>
<circle cx="175" cy="96.2" r=".47"/>
<circle cx="186.7" cy="96.2" r=".47"/>
</g>
<g fill="#00f" stroke="#00f" stroke-width=".23">
<path d="M184.4 51.6l2.3 2.3h-4.7z"/>
<path d="M189.1 51.6h4.7l-2.4 2.3z"/>
<path d="M266.4 73.9l1.9-1.9 1.9 1.9z"/>
<path d="M264.1 74.1l.5 .5h-.5z"/>
<path d="M264.1 73l.5 .4h-.5z"/>
<path d="M261.3 70.6h.7l-.7 .7z"/>
<path d="M172.8 103.5l2.2-2.1 2.1 2.1z"/>
<path d="M182 51.4h4.7v.2h-4.7z" fill-rule="evenodd"/>
<path d="M189.1 53.9h4.7v.3h-4.7z" fill-rule="evenodd"/>
<path d="M266.4 71.6h3.8v.2h-3.8z" fill-rule="evenodd"/>
<path d="M262.7 71.1h.2v3.3h-.2z" fill-rule="evenodd"/>
<path d="M172.8 100.4v.8h4.3v.7v-.7h-4.3z" fill-rule="evenodd"/>
</g>
<path d="M182 49.3h11.8v7h-11.8v-7" fill="none" stroke="#00f" stroke-width=".21" stroke-dasharray=".4 .4 .4 .4 .4 .4 .4 .4" stroke-linecap="butt"/>
<text font-size="4.2" fill="#000080" x="205.6" y="177.4">2K055G3-DB</text>
<g font-size="2.8" fill="#000080">
<text x="200.8" y="32.4">3</text>
<text x="212.6" y="34.8">1</text>
<text x="200.8" y="37.2">2</text>
<text x="259.6" y="44.2">12</text>
<text x="266.7" y="44.2">4</text>
<text x="271.4" y="46.6">14</text>
<text x="222" y="51.2">9</text>
<text x="233.8" y="53.6">8</text>
<text x="259.6" y="48.9">13</text>
<text x="266.7" y="51.2">11</text>
<text x="222" y="56">10</text>
<text x="200.8" y="67.7">6</text>
<text x="212.6" y="70">7</text>
<text x="200.8" y="72.4">5</text>
</g>
<g font-size="2.1">
<text x="46.1" y="22.9">1</text>
<text x="113.6" y="22.9">2</text>
<text x="181.1" y="22.9">3</text>
<text x="248.6" y="22.9">4</text>
<text x="121.1" y="29.9">1</text>
<text x="143.3" y="29.9">3</text>
<text x="127" y="31.1">Vin</text>
<text x="134.3" y="31.1">Vout</text>
<text x="133.4" y="36.1" transform="rotate(-90 133.4 36.1)">GND</text>
<text x="14.3" y="42.8">D</text>
<text x="132.2" y="42.2" transform="rotate(-90 132.2 42.2)">2</text>
<text x="280.1" y="42.8">D</text>
<text x="14.3" y="87.5">C</text>
<text x="280.1" y="87.5">C</text>
<text x="14.3" y="132.1">B</text>
<text x="280.1" y="132.1">B</text>
<text x="14.3" y="176.7">A</text>
<text x="197.3" y="175.5">Title</text>
<text x="280.1" y="176.7">A</text>
<text x="197.3" y="182.6">Size</text>
<text x="209" y="182.6">Number</text>
<text x="256.1" y="182.6">Revision</text>
<text x="197.3" y="189.6">Date:</text>
<text x="197.3" y="192">File:</text>
<text x="198.5" y="186.1">A4</text>
<text x="207.9" y="189.6">7-Jan-2012</text>
<text x="207.9" y="192">D:\变频器\tu20111110\国产变频器图纸.ddb</text>
<text x="244.3" y="189.6">Sheet</text>
<text x="244.3" y="192">Drawn By:</text>
<text x="250.9" y="189.6">of</text>
<text x="46.1" y="196.6">1</text>
<text x="113.6" y="196.6">2</text>
<text x="181.1" y="196.6">3</text>
<text x="248.6" y="196.6">4</text>
</g>
<g font-size="2.1" fill="#000080">
<text x="92.6" y="29.9">TRANS8</text>
<text x="95" y="27.5">T?</text>
<text x="101.9" y="27.5">D?</text>
<text x="125.6" y="25.2">U?</text>
<text x="125.6" y="27.5">LM2940-5.0</text>
<text x="202.9" y="29.6">IC?</text>
<text x="36.2" y="33.9">R?</text>
<text x="48" y="33.9">R?</text>
<text x="84" y="34.6">R?</text>
<text x="101.9" y="34.6">DIODE</text>
<text x="146.7" y="34.4">C?</text>
<text x="163.2" y="31.5">R?</text>
<text x="163.2" y="35.3">200K</text>
<text x="175" y="31.5">R?</text>
<text x="175" y="35.3">200K</text>
<text x="186.7" y="31.5">R?</text>
<text x="186.7" y="35.3">200K</text>
<text x="264.3" y="33.9">R?</text>
<text x="26.6" y="36.9">C?</text>
<text x="38.6" y="37.6">200K</text>
<text x="48" y="37.6">200K</text>
<text x="58.1" y="39.3">R?</text>
<text x="58.1" y="41.7">200K</text>
<text x="69.2" y="41.4">103/1KV</text>
<text x="71.5" y="39">C?</text>
<text x="84" y="36.9">51K</text>
<text x="102" y="39">470u/35V</text>
<text x="104.4" y="36.7">C?</text>
<text x="120.9" y="36.7">C?</text>
<text x="120.9" y="39">104</text>
<text x="146.7" y="36.7">470u/35V</text>
<text x="202.9" y="41.8">LF347</text>
<text x="224.4" y="40.9">R?</text>
<text x="250.2" y="38.6">R?</text>
<text x="264.3" y="37.6">1M</text>
<text x="268.8" y="41.4">IC?</text>
<text x="26.6" y="44">222K</text>
<text x="85.6" y="46.1">D?</text>
<text x="175" y="45.6">R?</text>
<text x="203.2" y="45.6">R?</text>
<text x="224.4" y="44.7">10k</text>
<text x="243.2" y="46.1">C?</text>
<text x="248.6" y="46.3">R?</text>
<text x="250.2" y="42.3">10k</text>
<text x="40.7" y="53.2">ZENER2</text>
<text x="43" y="50.8">D?</text>
<text x="61.6" y="50.8">D?</text>
<text x="61.6" y="53.2">LED</text>
<text x="85.6" y="48.4">DIODE</text>
<text x="101.9" y="51.1">D?</text>
<text x="175" y="49.4">10k</text>
<text x="177.3" y="53.2">D?</text>
<text x="201.5" y="51.1">R?</text>
<text x="201.5" y="53.4">3k</text>
<text x="203.2" y="49.4">10k</text>
<text x="224.1" y="48.4">IC?</text>
<text x="238.3" y="51.1">C?</text>
<text x="243.2" y="48.4">CAP 10k</text>
<text x="250.2" y="52.7">R?</text>
<text x="66.8" y="59.7">R?</text>
<text x="71.7" y="58.3">K2225</text>
<text x="74.1" y="55.5">Q?</text>
<text x="101.9" y="58.1">DIODE</text>
<text x="113.8" y="57.8">C?</text>
<text x="127.9" y="57.3">R?</text>
<text x="175" y="55.5">DIODE</text>
<text x="175" y="57.3">R?</text>
<text x="203.2" y="57.3">R?</text>
<text x="238.3" y="58.1">10u/16V</text>
<text x="250.2" y="56.4">10k</text>
<text x="268.8" y="58.3">LF347</text>
<text x="47.8" y="62.3">D?</text>
<text x="47.8" y="64.4">ZENER2</text>
<text x="66.8" y="63.5">56R</text>
<text x="76.9" y="65.1">R?</text>
<text x="101.9" y="62.8">D?</text>
<text x="113.8" y="60.2">470u/35V</text>
<text x="127.9" y="61.1">5.1K</text>
<text x="175" y="61.1">10k</text>
<text x="202.9" y="64.9">IC?</text>
<text x="203.2" y="61.1">10k</text>
<text x="224.1" y="60.6">LF347</text>
<text x="269.7" y="65.1">R?</text>
<text x="36.2" y="69.1">47u/50V</text>
<text x="38.6" y="67">C?</text>
<text x="67.5" y="69.8">R?</text>
<text x="76.9" y="67.5">20R</text>
<text x="101.9" y="69.8">DIODE</text>
<text x="113.8" y="69.6">C?</text>
<text x="113.8" y="71.9">470u/35V</text>
<text x="127.9" y="69.1">R?</text>
<text x="163.2" y="71.5">R?</text>
<text x="175" y="71.5">R?</text>
<text x="186.7" y="71.5">R?</text>
<text x="217.3" y="69.1">R?</text>
<text x="259.4" y="68.7">U?</text>
<text x="267.4" y="67.5">5.1K</text>
<text x="54.6" y="72.7" transform="rotate(-90 54.6 72.7)">8</text>
<text x="57" y="72.7" transform="rotate(-90 57 72.7)">7</text>
<text x="59.4" y="72.7" transform="rotate(-90 59.4 72.7)">6</text>
<text x="61.7" y="72.7" transform="rotate(-90 61.7 72.7)">5</text>
<text x="67.5" y="72.2">2.7K</text>
<text x="101.9" y="74.5">D?</text>
<text x="127.9" y="72.9">5.1K</text>
<text x="163.2" y="75.2">200K</text>
<text x="175" y="75.2">200K</text>
<text x="186.7" y="75.2">200K</text>
<text x="202.9" y="77.1">LF347</text>
<text x="217.3" y="72.9">10k</text>
<text x="227.4" y="74.5">R?</text>
<text x="227.4" y="76.9">10k</text>
<text x="57.4" y="80.6">U?</text>
<text x="57.4" y="83">DIP8</text>
<text x="76.9" y="81.5">R?</text>
<text x="76.9" y="83.9">330R</text>
<text x="84" y="81.5">R?</text>
<text x="84" y="83.9">1R</text>
<text x="101.9" y="81.5">DIODE</text>
<text x="113.8" y="81.3">C?</text>
<text x="113.8" y="83.7">470u/35V</text>
<text x="127.9" y="80.9">R?</text>
<text x="259.4" y="78.1">P181</text>
<text x="54.6" y="86.8" transform="rotate(-90 54.6 86.8)">1</text>
<text x="57" y="86.8" transform="rotate(-90 57 86.8)">2</text>
<text x="59.4" y="86.8" transform="rotate(-90 59.4 86.8)">3</text>
<text x="61.7" y="86.8" transform="rotate(-90 61.7 86.8)">4</text>
<text x="101.9" y="88.6">D?</text>
<text x="127.9" y="84.6">5.1K</text>
<text x="175.7" y="88.6">R?</text>
<text x="48" y="90.3">R?</text>
<text x="48" y="94">200K</text>
<text x="64.4" y="93.1">C?</text>
<text x="64.4" y="95.4">CAP</text>
<text x="71.5" y="93.1">C?</text>
<text x="71.5" y="95.4">CAP</text>
<text x="101.9" y="95.7">DIODE</text>
<text x="113.8" y="90.3">R?</text>
<text x="113.8" y="94">150R</text>
<text x="125.6" y="90.3">R?</text>
<text x="125.6" y="94">100K</text>
<text x="135.7" y="95.7">R?</text>
<text x="175.7" y="90.9">3K</text>
<text x="188.8" y="90.9">C?</text>
<text x="188.8" y="93.3">CAP</text>
<text x="47.8" y="98">C?</text>
<text x="66.8" y="99.7">R?</text>
<text x="125.6" y="97.8">C?</text>
<text x="125.6" y="100.1">CAP</text>
<text x="135.7" y="98">4.7K</text>
<text x="50.1" y="102.7">CAP</text>
<text x="51.1" y="107.4">100K</text>
<text x="53.4" y="105.1">R?</text>
<text x="59.8" y="104.8">C?</text>
<text x="59.8" y="107.2">CAP</text>
<text x="66.8" y="103.4">330R</text>
<text x="78.6" y="104.8">C?</text>
<text x="78.6" y="107.2">CAP</text>
<text x="101.9" y="105.1">D?</text>
<text x="177.1" y="102.5">D?</text>
<text x="177.1" y="104.8">7.5V</text>
<text x="189.1" y="102.5">C?</text>
<text x="189.1" y="104.8">CAP</text>
<text x="48" y="109.1">R?</text>
<text x="48" y="112.8">62K</text>
<text x="80.7" y="112.1">D?</text>
<text x="101.9" y="112.1">DIODE</text>
<text x="135.7" y="112.1">R?</text>
<text x="80.7" y="118.9">DIODE</text>
<text x="102" y="118.9">470u/35V</text>
<text x="104.4" y="116.6">C?</text>
<text x="123.2" y="114.2">C?</text>
<text x="123.2" y="116.6">104</text>
<text x="130.3" y="114.2">C?</text>
<text x="130.3" y="116.6">104</text>
<text x="135.7" y="114.5">5.1K</text>
<text x="39.3" y="123.4">200K</text>
<text x="41.7" y="121.3">R?</text>
<text x="52.2" y="122.1" transform="rotate(-90 52.2 122.1)">6</text>
<text x="54.6" y="122.1" transform="rotate(-90 54.6 122.1)">5</text>
<text x="57" y="122.1" transform="rotate(-90 57 122.1)">4</text>
<text x="62.8" y="121.5">R?</text>
<text x="62.8" y="123.9">10K</text>
<text x="71.5" y="121">C?</text>
<text x="71.5" y="123.1">CAP</text>
<text x="80.9" y="121">C?</text>
<text x="80.9" y="123.1">47u/50V</text>
<text x="101.9" y="123.9">D?</text>
<text x="101.9" y="130.9">DIODE</text>
<text x="135.7" y="130.9">R?</text>
<text x="41.7" y="135.6">R?</text>
<text x="41.7" y="137.9">470R</text>
<text x="52.2" y="133.8" transform="rotate(-90 52.2 133.8)">1</text>
<text x="54.6" y="133.8" transform="rotate(-90 54.6 133.8)">2</text>
<text x="57" y="133.8" transform="rotate(-90 57 133.8)">3</text>
<text x="59.5" y="137.9">C?</text>
<text x="62.1" y="132.3">U?</text>
<text x="62.1" y="134.6">4N35</text>
<text x="102" y="137.7">470u/35V</text>
<text x="104.4" y="135.3">C?</text>
<text x="125.6" y="133">C?</text>
<text x="125.6" y="135.3">104</text>
<text x="135.7" y="133.2">5.1K</text>
<text x="48.3" y="143.2" transform="rotate(90 48.3 143.2)">4</text>
<text x="50.7" y="143.2" transform="rotate(90 50.7 143.2)">3</text>
<text x="53.1" y="143.2" transform="rotate(90 53.1 143.2)">2</text>
<text x="55.5" y="143.2" transform="rotate(90 55.5 143.2)">1</text>
<text x="101.9" y="142.6">D?</text>
<text x="40.9" y="149.7">U?</text>
<text x="59.5" y="145">CAP</text>
<text x="101.9" y="149.7">DIODE</text>
<text x="135.7" y="149.7">R?</text>
<text x="40.9" y="152">431</text>
<text x="65.1" y="152">R?</text>
<text x="65.1" y="154.4">10K</text>
<text x="104.4" y="154.1">C?</text>
<text x="125.6" y="151.8">C?</text>
<text x="125.6" y="154.1">104</text>
<text x="135.7" y="152">5.1K</text>
<text x="48.3" y="157.3" transform="rotate(90 48.3 157.3)">5</text>
<text x="50.7" y="157.3" transform="rotate(90 50.7 157.3)">6</text>
<text x="53.1" y="157.3" transform="rotate(90 53.1 157.3)">7</text>
<text x="55.5" y="157.3" transform="rotate(90 55.5 157.3)">8</text>
<text x="69.2" y="158.3">R?</text>
<text x="102" y="156.5">470u/35V</text>
<text x="65.1" y="163.8">R?</text>
<text x="65.1" y="166.1">2K</text>
<text x="69.2" y="162.2">10K</text>
<text x="78.6" y="165.9">C?</text>
<text x="78.6" y="168.2">104</text>
<text x="217.3" y="184.9">http://liheming.jimdo.com</text>
<text x="264.3" y="184.9">V1.0</text>
<text x="264.3" y="189.6">1/1</text>
<text x="264.3" y="192">李和明</text>
</g>
<g font-size="2.1" fill="#800000">
<text x="20.5" y="31.1">P</text>
<text x="147.2" y="31.1">+5V</text>
<text x="156.6" y="33.5">U</text>
<text x="20.2" y="40.5">N</text>
<text x="265" y="39.3">15V</text>
<text x="165.8" y="47.5">VCC</text>
<text x="147.2" y="54.5">+15V</text>
<text x="265" y="55.7">15G</text>
<text x="147.2" y="66.3">V2+=15V</text>
<text x="156.1" y="73.3">W</text>
<text x="147.2" y="78.1">-15V</text>
<text x="272.1" y="79.2">15V</text>
<text x="168.8" y="85.1">15V</text>
<text x="224.8" y="86.3">VCC</text>
<text x="147.2" y="92.1">Us</text>
<text x="189.6" y="96.9">VCC</text>
<text x="147.2" y="108.6">15V</text>
<text x="173.3" y="112.1">15G</text>
<text x="147.2" y="120.3">15G</text>
<text x="147.2" y="127.4">+24V</text>
<text x="34.5" y="136.8">V2+</text>
<text x="147.2" y="139.1">24G</text>
<text x="147.2" y="146.1">+8V</text>
<text x="79" y="160.3">v2+</text>
<text x="147.2" y="157.9">8G</text>
</g>
</svg>
